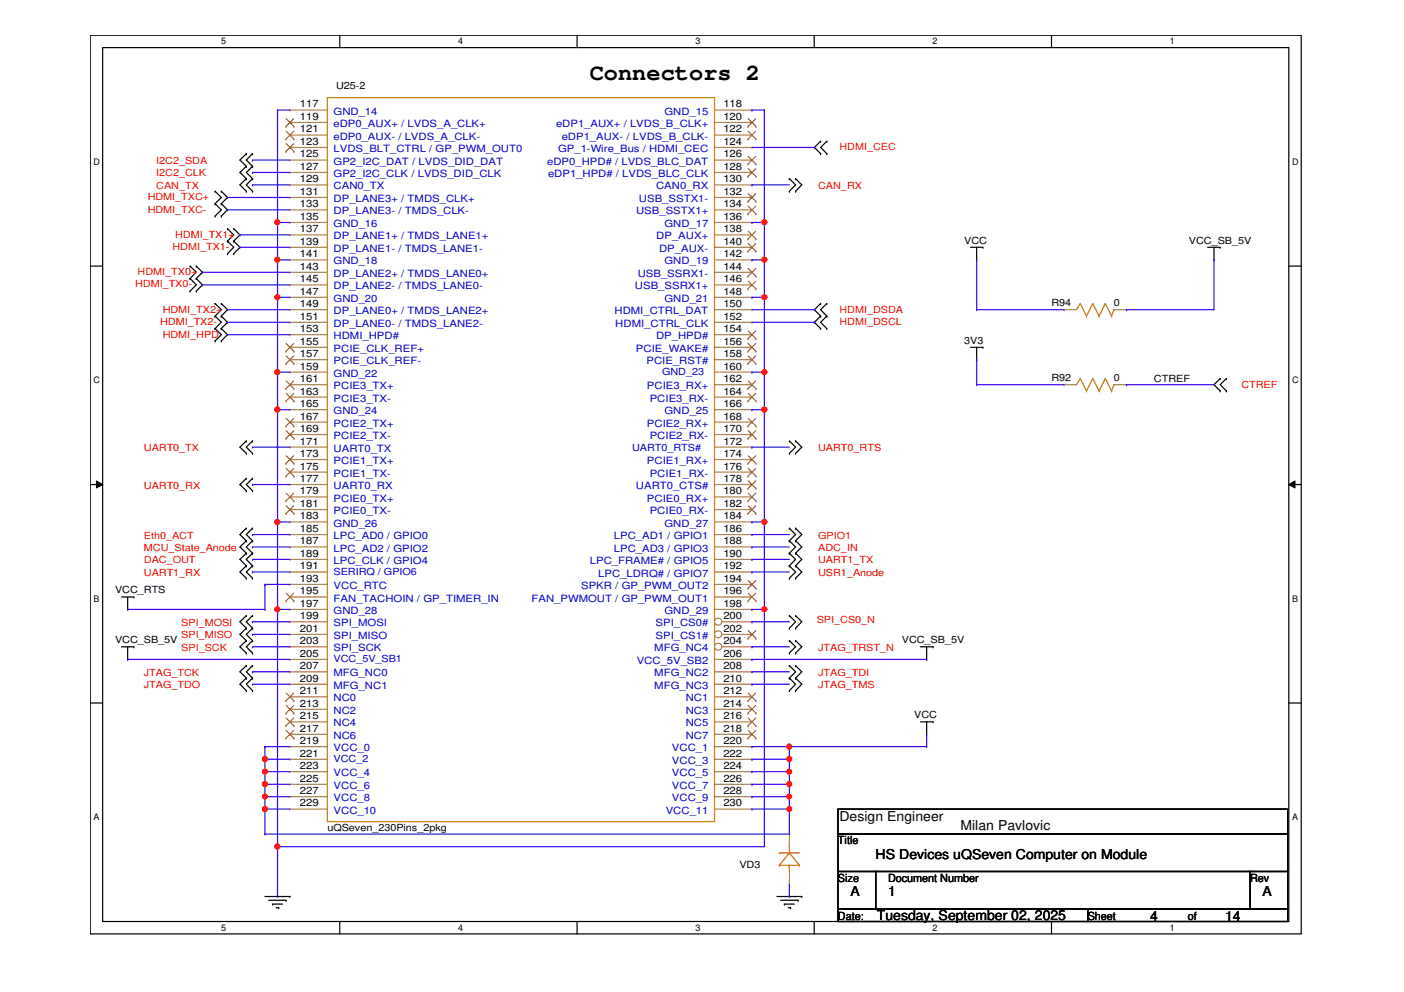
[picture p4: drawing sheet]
<svg xmlns="http://www.w3.org/2000/svg" width="297mm" height="210mm" viewBox="0 0 297 210" stroke-linecap="round" stroke-linejoin="round" font-family="sans-serif">
<path d="M19.1 7.5h256.2v190.1h-256.2zM21.7 10.1h251v184.9h-251z" fill="none" stroke="#000" stroke-width=".25"/>
<g fill="#fff">
<path d="M46.8 7.7h1v2.1h-1z"/>
<path d="M46.8 195.2h1v2.2h-1z"/>
</g>
<path d="M71.9 7.5v2.6M71.9 195v2.6" fill="none" stroke="#000" stroke-width=".25"/>
<g fill="#fff">
<path d="M96.9 7.7h1.1v2.1h-1.1z"/>
<path d="M96.9 195.2h1.1v2.2h-1.1z"/>
</g>
<path d="M122.1 7.5v2.6M122.1 195v2.6" fill="none" stroke="#000" stroke-width=".25"/>
<g fill="#fff">
<path d="M147.2 7.7h1v2.1h-1z"/>
<path d="M147.2 195.2h1v2.2h-1z"/>
</g>
<path d="M172.3 7.5v2.6M172.3 195v2.6" fill="none" stroke="#000" stroke-width=".25"/>
<g fill="#fff">
<path d="M197.3 7.7h1v2.1h-1z"/>
<path d="M197.3 195.2h1v2.2h-1z"/>
</g>
<path d="M222.5 7.5v2.6M222.5 195v2.6" fill="none" stroke="#000" stroke-width=".25"/>
<g fill="#fff">
<path d="M247.5 7.7h1v2.1h-1z"/>
<path d="M247.5 195.2h1v2.2h-1z"/>
<path d="M19.8 33.2h1.3v2.1h-1.3z"/>
<path d="M273.3 33.2h1.4v2.1h-1.4z"/>
<path d="M19.8 79.4h1.3v2.1h-1.3z"/>
<path d="M273.3 79.4h1.4v2.1h-1.4z"/>
</g>
<path d="M19.1 56.3h2.6M272.7 56.3h2.6" fill="none" stroke="#000" stroke-width=".25"/>
<g fill="#fff">
<path d="M19.8 125.6h1.2v2.2h-1.2z"/>
<path d="M273.3 125.6h1.3v2.2h-1.3z"/>
</g>
<path d="M19.1 102.5h2.6M272.7 102.5h2.6" fill="none" stroke="#000" stroke-width=".25"/>
<path d="M20.4 101.8l1.3 .7-1.3 .8zM272.7 102.5l1.3-.7v1.5z" fill="#000"/>
<path d="M20.4 101.8l1.3 .7-1.3 .8zM272.7 102.5l1.3-.7v1.5z" fill="none" stroke="#000" stroke-width=".21"/>
<g fill="#fff">
<path d="M19.8 171.9h1.2v2.1h-1.2z"/>
<path d="M273.3 171.9h1.3v2.1h-1.3z"/>
</g>
<g fill="none" stroke="#000" stroke-width=".25">
<path d="M52.1 32.5h.1M52.1 35.2h.1M52.1 37.8h.1M52.1 32.5l-1.3 1.4 1.3 1.3M52.1 35.2l-1.3 1.3 1.3 1.3M52.1 37.8l-1.3 1.3 1.3 1.4M53.4 32.5h.1M53.4 35.2h.1M53.4 37.8h.1M53.4 32.5l-1.3 1.4 1.3 1.3M53.4 35.2l-1.3 1.3 1.3 1.3M53.4 37.8l-1.3 1.3 1.3 1.4"/>
<path d="M167 37.8h.1M167 37.8l1.3 1.3-1.3 1.4M168.3 37.8h.1M168.3 37.8l1.3 1.3-1.3 1.4M173.6 29.9h.1M173.6 32.5h.1M173.6 29.9l-1.3 1.3 1.3 1.3M174.9 32.5h.1M174.9 29.9h.1M174.9 29.9l-1.3 1.3 1.3 1.3M40.2 58.9h.1M40.2 56.3h.1"/>
<path d="M40.2 56.3l1.3 1.3-1.3 1.3M40.2 58.9l1.3 1.4-1.3 1.3M41.5 58.9h.1M41.5 56.3h.1M41.5 56.3l1.3 1.3-1.3 1.3M41.5 58.9l1.3 1.4-1.3 1.3M45.5 40.5h.1M45.5 43.1h.1M45.5 45.7h.1M45.5 40.5l1.3 1.3-1.3 1.3M45.5 43.1l1.3 1.3-1.3 1.3M46.8 43.1h.1"/>
<path d="M46.8 40.5h.1M46.8 45.7h.1M46.8 40.5l1.3 1.3-1.3 1.3M46.8 43.1l1.3 1.3-1.3 1.3M48.1 51h.1M48.1 53.7h.1M48.1 48.4h.1M48.1 51l1.3 1.3-1.3 1.4M48.1 48.4l1.3 1.3-1.3 1.3M49.4 53.7h.1M49.4 51h.1M49.4 48.4h.1"/>
<path d="M49.4 51l1.4 1.3-1.4 1.4M49.4 48.4l1.4 1.3-1.4 1.3M52.1 40.5h.1M53.4 40.5h.1M167 40.5h.1M168.3 40.5h.1M205.3 52.3h2.6M206.6 55h.1M206.6 52.3v2.7M207.9 52.3h.1M255.5 52.3h2.6M256.8 55h.1"/>
<path d="M256.8 52.3v2.7M258.1 52.3h.1M40.2 61.6h.1M41.5 61.6h.1M45.5 66.9h.1M45.5 69.5h.1M45.5 64.2h.1M45.5 72.1h.1M45.5 66.9l1.3 1.3-1.3 1.3M45.5 64.2l1.3 1.3-1.3 1.4M45.5 69.5l1.3 1.3-1.3 1.3M46.8 69.5h.1"/>
<path d="M46.8 66.9h.1M46.8 64.2h.1M46.8 72.1h.1M46.8 66.9l1.3 1.3-1.3 1.3M46.8 64.2l1.3 1.3-1.3 1.4M46.8 69.5l1.3 1.3-1.3 1.3M173.6 64.2h.1M173.6 66.9h.1M173.6 69.5h.1M173.6 64.2l-1.3 1.3 1.3 1.4M173.6 66.9l-1.3 1.3 1.3 1.3M174.9 66.9h.1"/>
<path d="M174.9 64.2h.1M174.9 69.5h.1M174.9 64.2l-1.3 1.3 1.3 1.4M174.9 66.9l-1.3 1.3 1.3 1.3M205.3 73.5h2.6M206.6 76.1h.1M206.6 73.5v2.6M207.9 73.5h.1M52.1 93.3h.1M52.1 95.9h.1M52.1 93.3l-1.3 1.3 1.3 1.3M53.4 93.3h.1"/>
<path d="M53.4 95.9h.1M53.4 93.3l-1.3 1.3 1.3 1.3M167 93.3h.1M167 95.9h.1M167 93.3l1.3 1.3-1.3 1.3M168.3 93.3h.1M168.3 95.9h.1M168.3 93.3l1.3 1.3-1.3 1.3M258.1 80.1h.1M258.1 82.7h.1M258.1 80.1l-1.3 1.3 1.3 1.3M259.5 82.7h.1"/>
<path d="M259.5 80.1h.1M259.5 80.1l-1.4 1.3 1.4 1.3M52.1 101.2h.1M52.1 103.8h.1M52.1 111.8h.1M52.1 114.4h.1M52.1 117.1h.1M52.1 119.7h.1M52.1 101.2l-1.3 1.3 1.3 1.3M52.1 111.8l-1.3 1.3 1.3 1.3M52.1 114.4l-1.3 1.3 1.3 1.4M52.1 117.1l-1.3 1.3 1.3 1.3"/>
<path d="M52.1 119.7l-1.3 1.3 1.3 1.3M53.4 101.2h.1M53.4 103.8h.1M53.4 111.8h.1M53.4 114.4h.1M53.4 117.1h.1M53.4 119.7h.1M53.4 101.2l-1.3 1.3 1.3 1.3M53.4 111.8l-1.3 1.3 1.3 1.3M53.4 114.4l-1.3 1.3 1.3 1.4M53.4 117.1l-1.3 1.3 1.3 1.3M53.4 119.7l-1.3 1.3 1.3 1.3"/>
<path d="M167 111.8h.1M167 114.4h.1M167 117.1h.1M167 119.7h.1M167 111.8l1.3 1.3-1.3 1.3M167 114.4l1.3 1.3-1.3 1.4M167 117.1l1.3 1.3-1.3 1.3M167 119.7l1.3 1.3-1.3 1.3M168.3 111.8h.1M168.3 114.4h.1M168.3 117.1h.1M168.3 119.7h.1"/>
<path d="M168.3 111.8l1.3 1.3-1.3 1.3M168.3 114.4l1.3 1.3-1.3 1.4M168.3 117.1l1.3 1.3-1.3 1.3M168.3 119.7l1.3 1.3-1.3 1.3M25.7 126.3h2.6M25.7 136.9h2.6M27 128.9h.1M27 139.5h.1M27 126.3v2.6M27 136.9v2.6M28.3 126.3h.1M28.3 136.9h.1"/>
<path d="M52.1 122.3h.1M52.1 130.3h.1M52.1 132.9h.1M52.1 135.6h.1M52.1 138.2h.1M52.1 130.3l-1.3 1.3 1.3 1.3M52.1 135.6l-1.3 1.3 1.3 1.3M52.1 132.9l-1.3 1.3 1.3 1.4M53.4 122.3h.1M53.4 130.3h.1M53.4 132.9h.1M53.4 135.6h.1"/>
<path d="M53.4 138.2h.1M53.4 130.3l-1.3 1.3 1.3 1.3M53.4 135.6l-1.3 1.3 1.3 1.3M53.4 132.9l-1.3 1.3 1.3 1.4M167 122.3h.1M167 132.9h.1M167 130.3h.1M167 135.6h.1M167 138.2h.1M167 130.3l1.3 1.3-1.3 1.3M167 135.6l1.3 1.3-1.3 1.3M168.3 122.3h.1"/>
<path d="M168.3 132.9h.1M168.3 130.3h.1M168.3 135.6h.1M168.3 138.2h.1M168.3 130.3l1.3 1.3-1.3 1.3M168.3 135.6l1.3 1.3-1.3 1.3M194.7 136.9h2.7M196 139.5h.1M196 136.9v2.6M197.4 136.9h.1M19.1 148.8h2.6M52.1 140.8h.1"/>
<path d="M52.1 143.5h.1M52.1 146.1h.1M52.1 140.8l-1.3 1.4 1.3 1.3M52.1 143.5l-1.3 1.3 1.3 1.3M53.4 140.8h.1M53.4 143.5h.1M53.4 146.1h.1M53.4 140.8l-1.3 1.4 1.3 1.3M53.4 143.5l-1.3 1.3 1.3 1.3M167 140.8h.1M167 143.5h.1M167 146.1h.1"/>
<path d="M167 140.8l1.3 1.4-1.3 1.3M167 143.5l1.3 1.3-1.3 1.3M168.3 140.8h.1M168.3 143.5h.1M168.3 146.1h.1M168.3 140.8l1.3 1.4-1.3 1.3M168.3 143.5l1.3 1.3-1.3 1.3M194.7 152.7h2.7M196 155.4h.1M196 152.7v2.7M197.4 152.7h.1M272.7 148.8h2.6"/>
<path d="M177.3 171.2h95.1v5.3h-95.1zM177.3 176.5h95.1v7.9h-95.1zM56 189.7h5.3M56.9 190.5h3.6M57.7 191.3h.1M57.7 191.3h2.1M58.4 192.1h.6M59 192.1h.1M60.5 190.5h.1M61.3 189.7h.1M164.4 189.7h5.2M165.1 190.5h3.8"/>
<path d="M165.9 191.3h.1M165.9 191.3h2.2M166.8 192.1h.5M167.3 192.1h.1M168.9 190.5h.1M169.6 189.7h.1M177.3 184.4h8v8h-8zM177.3 192.4h52.8v2.6h-52.8zM185.3 184.4h79.2v8h-79.2zM230.1 192.4h42.3v2.6h-42.3zM264.5 184.4h7.9v8h-7.9z"/>
</g>
<g fill="none" stroke="#cc8006" stroke-width=".25">
<path d="M69.3 20.7h81.9v153.2h-81.9zM228.6 64.2h.1M228.6 64.2l1.3 2.7M228.6 64.2l-.8 1.3M229.9 66.9h.1M231.2 64.2h.1M231.2 64.2l-1.3 2.7M231.2 64.2l1.3 2.7M232.5 66.9h.1M233.8 64.2h.1M233.8 64.2l-1.3 2.7M233.8 64.2l1.4 2.7"/>
<path d="M235.2 66.9h.1M235.7 65.5h.1M235.7 65.5l-.5 1.4M228.6 80.1h.1M228.6 80.1l1.3 2.6M228.6 80.1l-.8 1.3M229.9 82.7h.1M231.2 80.1h.1M231.2 80.1l-1.3 2.6M231.2 80.1l1.3 2.6M232.5 82.7h.1M233.8 80.1h.1"/>
<path d="M233.8 80.1l-1.3 2.6M233.8 80.1l1.4 2.6M235.2 82.7h.1M235.7 81.4h.1M235.7 81.4l-.5 1.3M167 179.2h.1M167 179.2v1.3M164.9 180.5h.1M164.9 183.1h.1M164.9 183.1h4.2M164.9 180.5h4.2M167 183.3h.1"/>
<path d="M167 183.1h.1M167 180.5h.1M167 183.1v1.3M167 180.5l-2.1 2.6M167 180.5l2.1 2.6M169.1 183.1h.1"/>
</g>
<g fill="none" stroke="#a84" stroke-width=".25">
<path d="M61.3 23.3h.1M61.3 25.9h.1M61.3 28.6h.1M61.3 31.2h.1M61.3 33.9h.1M61.3 36.5h.1M61.3 39.1h.1M61.3 23.3h8M61.3 25.9h8M61.3 28.6h8M61.3 31.2h8M61.3 33.9h8"/>
<path d="M61.3 36.5h8M61.3 39.1h8M151.2 23.3h7.9M151.2 25.9h7.9M151.2 28.6h7.9M151.2 31.2h7.9M151.2 33.9h7.9M151.2 36.5h7.9M151.2 39.1h7.9M159.1 23.3h.1M159.1 25.9h.1M159.1 28.6h.1"/>
<path d="M159.1 31.2h.1M159.1 33.9h.1M159.1 36.5h.1M159.1 39.1h.1M61.3 41.8h.1M61.3 44.4h.1M61.3 47.1h.1M61.3 49.7h.1M61.3 52.3h.1M61.3 55h.1M61.3 57.6h.1M61.3 41.8h8"/>
<path d="M61.3 44.4h8M61.3 47.1h8M61.3 49.7h8M61.3 52.3h8M61.3 55h8M61.3 57.6h8M151.2 41.8h7.9M151.2 44.4h7.9M151.2 47.1h7.9M151.2 49.7h7.9M151.2 52.3h7.9M151.2 55h7.9"/>
<path d="M151.2 57.6h7.9M159.1 41.8h.1M159.1 44.4h.1M159.1 47.1h.1M159.1 49.7h.1M159.1 52.3h.1M159.1 55h.1M159.1 57.6h.1M61.3 60.3h.1M61.3 62.9h.1M61.3 65.5h.1M61.3 68.2h.1"/>
<path d="M61.3 70.8h.1M61.3 73.5h.1M61.3 76.1h.1M61.3 78.7h.1M61.3 65.5h8M61.3 60.3h8M61.3 62.9h8M61.3 68.2h8M61.3 70.8h8M61.3 73.5h8M61.3 76.1h8M61.3 78.7h8"/>
<path d="M151.2 65.5h7.9M151.2 60.3h7.9M151.2 62.9h7.9M151.2 68.2h7.9M151.2 70.8h7.9M151.2 73.5h7.9M151.2 76.1h7.9M151.2 78.7h7.9M159.1 60.3h.1M159.1 62.9h.1M159.1 65.5h.1M159.1 68.2h.1"/>
<path d="M159.1 70.8h.1M159.1 73.5h.1M159.1 76.1h.1M159.1 78.7h.1M225.1 65.5h.1M225.1 65.5h2.7M235.7 65.5h2.6M238.3 65.5h.1M61.3 81.4h.1M61.3 84h.1M61.3 86.7h.1M61.3 89.3h.1"/>
<path d="M61.3 91.9h.1M61.3 94.6h.1M61.3 97.2h.1M61.3 99.9h.1M61.3 81.4h8M61.3 84h8M61.3 86.7h8M61.3 89.3h8M61.3 91.9h8M61.3 94.6h8M61.3 97.2h8M61.3 99.9h8"/>
<path d="M151.2 81.4h7.9M151.2 84h7.9M151.2 86.7h7.9M151.2 89.3h7.9M151.2 91.9h7.9M151.2 94.6h7.9M151.2 97.2h7.9M151.2 99.9h7.9M159.1 81.4h.1M159.1 84h.1M159.1 86.7h.1M159.1 89.3h.1"/>
<path d="M159.1 91.9h.1M159.1 94.6h.1M159.1 97.2h.1M159.1 99.9h.1M225.1 81.4h.1M225.1 81.4h2.7M235.7 81.4h2.6M238.3 81.4h.1M61.3 102.5h.1M61.3 105.2h.1M61.3 107.8h.1M61.3 110.4h.1"/>
<path d="M61.3 113.1h.1M61.3 115.7h.1M61.3 118.4h.1M61.3 102.5h8M61.3 105.2h8M61.3 107.8h8M61.3 110.4h8M61.3 113.1h8M61.3 115.7h8M61.3 118.4h8M151.2 102.5h7.9M151.2 105.2h7.9"/>
<path d="M151.2 107.8h7.9M151.2 110.4h7.9M151.2 113.1h7.9M151.2 115.7h7.9M151.2 118.4h7.9M159.1 102.5h.1M159.1 105.2h.1M159.1 107.8h.1M159.1 110.4h.1M159.1 113.1h.1M159.1 115.7h.1M159.1 118.4h.1"/>
<path d="M61.3 121h.1M61.3 123.7h.1M61.3 126.3h.1M61.3 128.9h.1M61.3 131.6h.1M61.3 121h8M61.3 123.7h8M61.3 126.3h8M61.3 128.9h8M61.3 131.6h8M151.2 121h7.9M151.2 123.7h7.9"/>
<path d="M151.2 126.3h7.9M151.2 128.9h7.9M159.1 121h.1M159.1 123.7h.1M159.1 126.3h.1M159.1 128.9h.1M167 176.5h.1M167 176.5v2.7M167 187.1h.1M167 184.4v2.7"/>
</g>
<g fill="none" stroke="#804000" stroke-width=".21">
<path d="M60.5 26.8h.1M60.5 29.4h.1M60.5 32h.1M60.5 25.1l1.7 1.7M60.5 27.8l1.7 1.6M60.5 30.4l1.7 1.6M62.1 25.1l-1.6 1.7M62.1 27.8l-1.6 1.6M62.1 30.4l-1.6 1.6M62.2 26.8h.1M62.2 29.4h.1M62.2 32h.1"/>
<path d="M158.2 26.8h.1M158.2 29.4h.1M158.2 34.7h.1M158.2 37.3h.1M158.3 25.1l1.6 1.7M158.3 27.8l1.6 1.6M158.3 33.1l1.6 1.6M158.3 35.7l1.6 1.6M159.9 25.1l-1.7 1.7M159.9 27.8l-1.7 1.6M159.9 33.1l-1.7 1.6M159.9 35.7l-1.7 1.6"/>
<path d="M159.9 26.8h.1M159.9 29.4h.1M159.9 34.7h.1M159.9 37.3h.1M158.2 42.6h.1M158.2 45.3h.1M158.2 50.5h.1M158.2 53.2h.1M158.2 58.5h.1M158.3 41l1.6 1.6M158.3 43.6l1.6 1.7M158.3 48.9l1.6 1.6"/>
<path d="M158.3 51.5l1.6 1.7M158.3 56.8l1.6 1.7M158.3 59.5l1.6 1.6M159.9 41l-1.7 1.6M159.9 43.6l-1.7 1.7M159.9 48.9l-1.7 1.6M159.9 51.5l-1.7 1.7M159.9 56.8l-1.7 1.7M159.9 59.5l-1.7 1.6M159.9 42.6h.1M159.9 45.3h.1M159.9 50.5h.1"/>
<path d="M159.9 53.2h.1M159.9 58.5h.1M60.5 74.3h.1M60.5 77h.1M60.5 72.7l1.7 1.6M60.5 75.3l1.7 1.7M62.1 72.7l-1.6 1.6M62.1 75.3l-1.6 1.7M62.2 74.3h.1M62.2 77h.1M158.2 61.1h.1M158.2 71.7h.1"/>
<path d="M158.2 74.3h.1M158.2 77h.1M158.3 70l1.6 1.7M158.3 72.7l1.6 1.6M158.3 75.3l1.6 1.7M159.9 70l-1.7 1.7M159.9 72.7l-1.7 1.6M159.9 75.3l-1.7 1.7M159.9 61.1h.1M159.9 71.7h.1M159.9 74.3h.1M159.9 77h.1"/>
<path d="M60.5 82.3h.1M60.5 84.9h.1M60.5 90.2h.1M60.5 92.8h.1M60.5 98.1h.1M60.5 80.6l1.7 1.7M60.5 83.2l1.7 1.7M60.5 88.5l1.7 1.7M60.5 91.1l1.7 1.7M60.5 96.4l1.7 1.7M60.5 99.1l1.7 1.7M62.1 80.6l-1.6 1.7"/>
<path d="M62.1 83.2l-1.6 1.7M62.1 88.5l-1.6 1.7M62.1 91.1l-1.6 1.7M62.1 96.4l-1.6 1.7M62.1 99.1l-1.6 1.7M62.2 82.3h.1M62.2 84.9h.1M62.2 90.2h.1M62.2 92.8h.1M62.2 98.1h.1M158.2 82.3h.1M158.2 84.9h.1"/>
<path d="M158.2 90.2h.1M158.2 92.8h.1M158.2 98.1h.1M158.3 80.6l1.6 1.7M158.3 83.2l1.6 1.7M158.3 88.5l1.6 1.7M158.3 91.1l1.6 1.7M158.3 96.4l1.6 1.7M158.3 99.1l1.6 1.7M159.9 80.6l-1.7 1.7M159.9 83.2l-1.7 1.7M159.9 88.5l-1.7 1.7"/>
<path d="M159.9 91.1l-1.7 1.7M159.9 96.4l-1.7 1.7M159.9 99.1l-1.7 1.7M159.9 82.3h.1M159.9 84.9h.1M159.9 90.2h.1M159.9 92.8h.1M159.9 98.1h.1M60.5 100.8h.1M60.5 106h.1M60.5 108.7h.1M60.5 104.4l1.7 1.6"/>
<path d="M60.5 107l1.7 1.7M62.1 104.4l-1.6 1.6M62.1 107l-1.6 1.7M62.2 100.8h.1M62.2 106h.1M62.2 108.7h.1M158.2 100.8h.1M158.2 103.4h.1M158.2 106h.1M158.2 108.7h.1M158.3 101.7l1.6 1.7M158.3 104.4l1.6 1.6"/>
<path d="M158.3 107l1.6 1.7M159.9 101.7l-1.7 1.7M159.9 104.4l-1.7 1.6M159.9 107l-1.7 1.7M159.9 100.8h.1M159.9 103.4h.1M159.9 106h.1M159.9 108.7h.1M60.5 127.2h.1M60.5 125.5l1.7 1.7M62.1 125.5l-1.6 1.7M62.2 127.2h.1"/>
<path d="M158.2 124.5h.1M158.2 127.2h.1M158.3 122.9l1.6 1.6M158.3 125.5l1.6 1.7M159.9 122.9l-1.7 1.6M159.9 125.5l-1.7 1.7M159.9 124.5h.1M159.9 127.2h.1"/>
</g>
<circle cx="151.9" cy="131.6" r=".75" fill="#fff"/>
<g fill="none" stroke="#a84" stroke-width=".25">
<path d="M61.3 134.2h.1M61.3 134.2h8M152.7 131.6h6.4M159.1 131.6h.1"/>
<circle cx="151.9" cy="131.6" r=".75"/>
</g>
<circle cx="151.9" cy="134.2" r=".75" fill="#fff"/>
<g fill="none" stroke="#a84" stroke-width=".25">
<path d="M61.3 136.9h.1M61.3 136.9h8M152.7 134.2h6.4M159.1 134.2h.1"/>
<circle cx="151.9" cy="134.2" r=".75"/>
</g>
<path d="M158.2 135.1h.1M158.3 133.4l1.6 1.7M159.9 133.4l-1.7 1.7M159.9 135.1h.1" fill="none" stroke="#804000" stroke-width=".21"/>
<circle cx="151.9" cy="136.8" r=".75" fill="#fff"/>
<g fill="none" stroke="#a84" stroke-width=".25">
<path d="M61.3 139.5h.1M61.3 139.5h8M151.2 139.5h7.9M152.7 136.9h6.4M159.1 136.9h.1M159.1 139.5h.1M61.3 142.2h.1M61.3 144.8h.1M61.3 147.4h.1M61.3 150.1h.1M61.3 152.7h.1M61.3 155.4h.1"/>
<path d="M61.3 158h.1M61.3 142.2h8M61.3 144.8h8M61.3 147.4h8M61.3 150.1h8M61.3 152.7h8M61.3 155.4h8M61.3 158h8M151.2 142.2h7.9M151.2 144.8h7.9M151.2 147.4h7.9M151.2 150.1h7.9"/>
<path d="M151.2 152.7h7.9M151.2 155.4h7.9M151.2 158h7.9M159.1 142.2h.1M159.1 144.8h.1M159.1 147.4h.1M159.1 150.1h.1M159.1 152.7h.1M159.1 155.4h.1M159.1 158h.1M61.3 160.7h.1M61.3 163.3h.1"/>
<path d="M61.3 165.9h.1M61.3 168.6h.1M61.3 171.2h.1M61.3 160.7h8M61.3 163.3h8M61.3 165.9h8M61.3 168.6h8M61.3 171.2h8M151.2 160.7h7.9M151.2 163.3h7.9M151.2 165.9h7.9M151.2 168.6h7.9"/>
<path d="M151.2 171.2h7.9M159.1 160.7h.1M159.1 163.3h.1M159.1 165.9h.1M159.1 168.6h.1M159.1 171.2h.1"/>
<circle cx="151.9" cy="136.8" r=".75"/>
</g>
<g fill="none" stroke="#804000" stroke-width=".21">
<path d="M60.5 148.3h.1M60.5 150.9h.1M60.5 153.6h.1M60.5 156.2h.1M60.5 146.6l1.7 1.7M60.5 149.3l1.7 1.6M60.5 151.9l1.7 1.7M60.5 154.6l1.7 1.6M62.1 146.6l-1.6 1.7M62.1 149.3l-1.6 1.6M62.1 151.9l-1.6 1.7M62.1 154.6l-1.6 1.6"/>
<path d="M62.2 148.3h.1M62.2 150.9h.1M62.2 153.6h.1M62.2 156.2h.1M158.2 148.3h.1M158.2 150.9h.1M158.2 153.6h.1M158.2 156.2h.1M158.3 146.6l1.6 1.7M158.3 149.3l1.6 1.6M158.3 151.9l1.6 1.7M158.3 154.6l1.6 1.6"/>
<path d="M159.9 146.6l-1.7 1.7M159.9 149.3l-1.7 1.6M159.9 151.9l-1.7 1.7M159.9 154.6l-1.7 1.6M159.9 148.3h.1M159.9 150.9h.1M159.9 153.6h.1M159.9 156.2h.1"/>
</g>
<g fill="none" stroke="#4200ff" stroke-width=".25">
<path d="M53.4 33.9h.1M53.4 36.5h.1M53.4 39.1h.1M53.4 33.9h7.9M53.4 36.5h7.9M53.4 39.1h7.9M58.7 23.3h.1M58.7 23.3v23.8M159.1 39.1h.1M159.1 39.1h7.9M53.4 94.6h.1M53.4 94.6h7.9"/>
<path d="M159.1 94.6h.1M159.1 94.6h7.9M53.4 102.5h.1M53.4 113.1h.1M53.4 115.7h.1M53.4 118.4h.1M53.4 102.5h7.9M53.4 113.1h7.9M53.4 115.7h7.9M53.4 118.4h7.9M159.1 113.1h.1M159.1 115.7h.1"/>
<path d="M159.1 118.4h.1M159.1 113.1h7.9M159.1 115.7h7.9M159.1 118.4h7.9M53.4 121h.1M53.4 131.6h.1M53.4 136.9h.1M53.4 121h7.9M53.4 131.6h7.9M53.4 136.9h7.9M159.1 121h.1M159.1 131.6h.1"/>
<path d="M159.1 136.9h.1M159.1 139.5h.1M159.1 121h7.9M159.1 131.6h7.9M159.1 136.9h7.9M159.1 139.5h36.9M53.4 142.2h.1M53.4 144.8h.1M53.4 142.2h7.9M53.4 144.8h7.9M159.1 142.2h.1M159.1 144.8h.1"/>
<path d="M159.1 158h.1M159.1 142.2h7.9M159.1 144.8h7.9M159.1 158h7.9M196 158h.1M196 155.4v2.6"/>
</g>
<circle cx="58.7" cy="47" r=".51" fill="#f00"/>
<circle cx="58.7" cy="47" r=".51" fill="none" stroke="#f00" stroke-width=".25"/>
<path d="M58.7 23.3h.1M58.7 23.3h2.6M58.7 47.1h.1M58.7 55h.1M58.7 47.1h2.6M58.7 47.1v15.8M58.7 55h2.6" fill="none" stroke="#4200ff" stroke-width=".25"/>
<circle cx="58.7" cy="62.9" r=".5" fill="#f00"/>
<circle cx="58.7" cy="62.9" r=".5" fill="none" stroke="#f00" stroke-width=".25"/>
<circle cx="58.7" cy="54.9" r=".51" fill="#f00"/>
<circle cx="58.7" cy="54.9" r=".51" fill="none" stroke="#f00" stroke-width=".25"/>
<path d="M58.7 62.9h.1M58.7 78.7h.1M58.7 62.9h2.6M58.7 62.9v23.8M58.7 78.7h2.6" fill="none" stroke="#4200ff" stroke-width=".25"/>
<circle cx="58.7" cy="78.7" r=".51" fill="#f00"/>
<circle cx="58.7" cy="78.7" r=".51" fill="none" stroke="#f00" stroke-width=".25"/>
<path d="M58.7 86.7h.1M58.7 86.7h2.6M58.7 86.7v23.7" fill="none" stroke="#4200ff" stroke-width=".25"/>
<circle cx="58.7" cy="110.4" r=".51" fill="#f00"/>
<circle cx="58.7" cy="110.4" r=".51" fill="none" stroke="#f00" stroke-width=".25"/>
<circle cx="58.7" cy="86.7" r=".51" fill="#f00"/>
<circle cx="58.7" cy="86.7" r=".51" fill="none" stroke="#f00" stroke-width=".25"/>
<path d="M58.7 110.4h.1M58.7 110.4h2.6M58.7 110.4v68.8M58.7 128.9h.1M58.7 128.9h2.6" fill="none" stroke="#4200ff" stroke-width=".25"/>
<circle cx="58.7" cy="128.9" r=".5" fill="#f00"/>
<circle cx="58.7" cy="128.9" r=".5" fill="none" stroke="#f00" stroke-width=".25"/>
<path d="M58.7 179.2h.1M58.7 179.2h103" fill="none" stroke="#4200ff" stroke-width=".25"/>
<circle cx="58.7" cy="179.1" r=".51" fill="#f00"/>
<circle cx="58.7" cy="179.1" r=".51" fill="none" stroke="#f00" stroke-width=".25"/>
<path d="M161.7 23.3h.1M161.7 23.3v23.8M58.7 179.2v10.5M58.7 189.7h.1" fill="none" stroke="#4200ff" stroke-width=".25"/>
<circle cx="161.7" cy="47" r=".51" fill="#f00"/>
<circle cx="161.7" cy="47" r=".51" fill="none" stroke="#f00" stroke-width=".25"/>
<path d="M159.1 23.3h.1M159.1 23.3h2.6M159.1 47.1h.1M159.1 55h.1M159.1 47.1h2.6M159.1 55h2.6M161.7 47.1h.1M161.7 55h.1M161.7 47.1v15.8" fill="none" stroke="#4200ff" stroke-width=".25"/>
<circle cx="161.7" cy="62.9" r=".5" fill="#f00"/>
<circle cx="161.7" cy="62.9" r=".5" fill="none" stroke="#f00" stroke-width=".25"/>
<circle cx="161.7" cy="54.9" r=".51" fill="#f00"/>
<circle cx="161.7" cy="54.9" r=".51" fill="none" stroke="#f00" stroke-width=".25"/>
<path d="M159.1 62.9h.1M159.1 78.7h.1M159.1 62.9h2.6M159.1 78.7h2.6M161.7 62.9h.1M161.7 78.7h.1M161.7 62.9v23.8" fill="none" stroke="#4200ff" stroke-width=".25"/>
<circle cx="161.7" cy="78.7" r=".51" fill="#f00"/>
<circle cx="161.7" cy="78.7" r=".51" fill="none" stroke="#f00" stroke-width=".25"/>
<path d="M159.1 86.7h.1M159.1 86.7h2.6M161.7 86.7h.1M161.7 86.7v23.7" fill="none" stroke="#4200ff" stroke-width=".25"/>
<circle cx="161.7" cy="110.4" r=".51" fill="#f00"/>
<circle cx="161.7" cy="110.4" r=".51" fill="none" stroke="#f00" stroke-width=".25"/>
<circle cx="161.7" cy="86.7" r=".51" fill="#f00"/>
<circle cx="161.7" cy="86.7" r=".51" fill="none" stroke="#f00" stroke-width=".25"/>
<path d="M159.1 110.4h.1M159.1 110.4h2.6M161.7 110.4h.1M161.7 110.4v68.8M159.1 128.9h.1M159.1 128.9h2.6M161.7 128.9h.1" fill="none" stroke="#4200ff" stroke-width=".25"/>
<circle cx="161.7" cy="128.9" r=".5" fill="#f00"/>
<circle cx="161.7" cy="128.9" r=".5" fill="none" stroke="#f00" stroke-width=".25"/>
<path d="M167 158h.1M167 158v2.7M167 158h29M167 160.7h.1M167 189.7h.1M167 187.1v2.6" fill="none" stroke="#4200ff" stroke-width=".25"/>
<circle cx="167" cy="158" r=".5" fill="#f00"/>
<circle cx="167" cy="158" r=".5" fill="none" stroke="#f00" stroke-width=".25"/>
<path d="M159.1 160.7h.1M159.1 160.7h7.9v2.6M167 163.3h.1" fill="none" stroke="#4200ff" stroke-width=".25"/>
<circle cx="167" cy="160.6" r=".5" fill="#f00"/>
<circle cx="167" cy="160.6" r=".5" fill="none" stroke="#f00" stroke-width=".25"/>
<circle cx="167" cy="163.3" r=".5" fill="#f00"/>
<circle cx="167" cy="163.3" r=".5" fill="none" stroke="#f00" stroke-width=".25"/>
<path d="M159.1 163.3h.1M159.1 165.9h.1M159.1 163.3h7.9v2.6M159.1 165.9h7.9M167 165.9h.1" fill="none" stroke="#4200ff" stroke-width=".25"/>
<circle cx="167" cy="165.9" r=".5" fill="#f00"/>
<circle cx="167" cy="165.9" r=".5" fill="none" stroke="#f00" stroke-width=".25"/>
<path d="M159.1 168.6h.1M159.1 168.6h7.9M167 168.6h.1M167 171.2h.1M167 165.9v5.3" fill="none" stroke="#4200ff" stroke-width=".25"/>
<circle cx="167" cy="168.5" r=".49" fill="#f00"/>
<circle cx="167" cy="168.5" r=".49" fill="none" stroke="#f00" stroke-width=".25"/>
<path d="M159.1 171.2h.1M159.1 171.2h7.9M167 171.2h.1M167 171.2v5.3" fill="none" stroke="#4200ff" stroke-width=".25"/>
<circle cx="167" cy="171.2" r=".5" fill="#f00"/>
<circle cx="167" cy="171.2" r=".5" fill="none" stroke="#f00" stroke-width=".25"/>
<path d="M56 158h.1M56 158v5.3M56 158h5.3M56 176.5h.1M56 160.7h.1M56 176.5h111M56 160.7h5.3" fill="none" stroke="#4200ff" stroke-width=".25"/>
<circle cx="56" cy="163.3" r=".51" fill="#f00"/>
<circle cx="56" cy="163.3" r=".51" fill="none" stroke="#f00" stroke-width=".25"/>
<circle cx="56" cy="160.6" r=".51" fill="#f00"/>
<circle cx="56" cy="160.6" r=".51" fill="none" stroke="#f00" stroke-width=".25"/>
<path d="M56 163.3h.1M56 165.9h.1M56 163.3h5.3M56 163.3v2.6M56 165.9h5.3" fill="none" stroke="#4200ff" stroke-width=".25"/>
<circle cx="56" cy="165.9" r=".51" fill="#f00"/>
<circle cx="56" cy="165.9" r=".51" fill="none" stroke="#f00" stroke-width=".25"/>
<path d="M56 165.9h.1M56 168.6h.1M56 165.9v2.7M56 168.6h5.3" fill="none" stroke="#4200ff" stroke-width=".25"/>
<circle cx="56.1" cy="168.5" r=".5" fill="#f00"/>
<circle cx="56.1" cy="168.5" r=".5" fill="none" stroke="#f00" stroke-width=".25"/>
<path d="M56 168.6h.1M56 171.2h.1M56 168.6v7.9M56 171.2h5.3" fill="none" stroke="#4200ff" stroke-width=".25"/>
<circle cx="56" cy="171.2" r=".51" fill="#f00"/>
<circle cx="56" cy="171.2" r=".51" fill="none" stroke="#f00" stroke-width=".25"/>
<g fill="none" stroke="#4200ff" stroke-width=".25">
<path d="M159.1 31.2h13.2M172.3 31.2h.1M42.8 57.6h.1M42.8 57.6h18.5M48.1 41.8h.1M48.1 44.4h.1M48.1 41.8h13.2M48.1 44.4h13.2M50.8 52.3h.1M50.8 49.7h.1M50.8 52.3h10.5M50.8 49.7h10.5"/>
<path d="M206.6 55h.1M206.6 55v10.5M256.8 55h.1M256.8 55v10.5h-18.5M42.8 60.3h.1M42.8 60.3h18.5M48.1 68.2h.1M48.1 65.5h.1M48.1 70.8h.1M48.1 65.5h13.2M48.1 68.2h13.2M48.1 70.8h13.2"/>
<path d="M159.1 65.5h13.2M159.1 68.2h13.2M172.3 65.5h.1M172.3 68.2h.1M206.6 65.5h.1M206.6 76.1h.1M206.6 76.1v5.3M206.6 65.5h18.5M238.3 65.5h.1M206.6 81.4h.1M206.6 81.4h18.5M238.3 81.4h.1"/>
<path d="M238.3 81.4h18.5M27 139.5h.1M27 128.9h29M27 139.5h34.3M53.4 134.2h.1M53.4 134.2h7.9M56 128.9h.1M56 123.7h.1M56 123.7v5.2M56 123.7h5.3"/>
</g>
<circle cx="58.7" cy="47" r=".51" fill="#f00"/>
<circle cx="58.7" cy="47" r=".51" fill="none" stroke="#f00" stroke-width=".25"/>
<circle cx="58.7" cy="62.9" r=".5" fill="#f00"/>
<circle cx="58.7" cy="62.9" r=".5" fill="none" stroke="#f00" stroke-width=".25"/>
<circle cx="58.7" cy="54.9" r=".51" fill="#f00"/>
<circle cx="58.7" cy="54.9" r=".51" fill="none" stroke="#f00" stroke-width=".25"/>
<circle cx="58.7" cy="78.7" r=".51" fill="#f00"/>
<circle cx="58.7" cy="78.7" r=".51" fill="none" stroke="#f00" stroke-width=".25"/>
<circle cx="58.7" cy="110.4" r=".51" fill="#f00"/>
<circle cx="58.7" cy="110.4" r=".51" fill="none" stroke="#f00" stroke-width=".25"/>
<circle cx="58.7" cy="86.7" r=".51" fill="#f00"/>
<circle cx="58.7" cy="86.7" r=".51" fill="none" stroke="#f00" stroke-width=".25"/>
<circle cx="58.7" cy="128.9" r=".5" fill="#f00"/>
<circle cx="58.7" cy="128.9" r=".5" fill="none" stroke="#f00" stroke-width=".25"/>
<circle cx="58.7" cy="179.1" r=".51" fill="#f00"/>
<circle cx="58.7" cy="179.1" r=".51" fill="none" stroke="#f00" stroke-width=".25"/>
<circle cx="161.7" cy="47" r=".51" fill="#f00"/>
<circle cx="161.7" cy="47" r=".51" fill="none" stroke="#f00" stroke-width=".25"/>
<circle cx="161.7" cy="62.9" r=".5" fill="#f00"/>
<circle cx="161.7" cy="62.9" r=".5" fill="none" stroke="#f00" stroke-width=".25"/>
<circle cx="161.7" cy="54.9" r=".51" fill="#f00"/>
<circle cx="161.7" cy="54.9" r=".51" fill="none" stroke="#f00" stroke-width=".25"/>
<circle cx="161.7" cy="78.7" r=".51" fill="#f00"/>
<circle cx="161.7" cy="78.7" r=".51" fill="none" stroke="#f00" stroke-width=".25"/>
<circle cx="161.7" cy="110.4" r=".51" fill="#f00"/>
<circle cx="161.7" cy="110.4" r=".51" fill="none" stroke="#f00" stroke-width=".25"/>
<circle cx="161.7" cy="86.7" r=".51" fill="#f00"/>
<circle cx="161.7" cy="86.7" r=".51" fill="none" stroke="#f00" stroke-width=".25"/>
<circle cx="161.7" cy="128.9" r=".5" fill="#f00"/>
<circle cx="161.7" cy="128.9" r=".5" fill="none" stroke="#f00" stroke-width=".25"/>
<circle cx="167" cy="158" r=".5" fill="#f00"/>
<circle cx="167" cy="158" r=".5" fill="none" stroke="#f00" stroke-width=".25"/>
<circle cx="167" cy="160.6" r=".5" fill="#f00"/>
<circle cx="167" cy="160.6" r=".5" fill="none" stroke="#f00" stroke-width=".25"/>
<circle cx="167" cy="163.3" r=".5" fill="#f00"/>
<circle cx="167" cy="163.3" r=".5" fill="none" stroke="#f00" stroke-width=".25"/>
<circle cx="167" cy="165.9" r=".5" fill="#f00"/>
<circle cx="167" cy="165.9" r=".5" fill="none" stroke="#f00" stroke-width=".25"/>
<circle cx="167" cy="168.5" r=".49" fill="#f00"/>
<circle cx="167" cy="168.5" r=".49" fill="none" stroke="#f00" stroke-width=".25"/>
<circle cx="167" cy="171.2" r=".5" fill="#f00"/>
<circle cx="167" cy="171.2" r=".5" fill="none" stroke="#f00" stroke-width=".25"/>
<circle cx="56" cy="163.3" r=".51" fill="#f00"/>
<circle cx="56" cy="163.3" r=".51" fill="none" stroke="#f00" stroke-width=".25"/>
<circle cx="56" cy="160.6" r=".51" fill="#f00"/>
<circle cx="56" cy="160.6" r=".51" fill="none" stroke="#f00" stroke-width=".25"/>
<circle cx="56" cy="165.9" r=".51" fill="#f00"/>
<circle cx="56" cy="165.9" r=".51" fill="none" stroke="#f00" stroke-width=".25"/>
<circle cx="56.1" cy="168.5" r=".5" fill="#f00"/>
<circle cx="56.1" cy="168.5" r=".5" fill="none" stroke="#f00" stroke-width=".25"/>
<circle cx="56" cy="171.2" r=".51" fill="#f00"/>
<circle cx="56" cy="171.2" r=".51" fill="none" stroke="#f00" stroke-width=".25"/>
<text font-size="5" x="124.8" y="16.9">Connectors 2</text>
<g font-size="2.9">
<text x="177.6" y="173.8">Design Engineer</text>
<text x="203.2" y="175.6">Milan Pavlovic</text>
<text x="185.3" y="181.7">HS Devices uQSeven Computer on Module</text>
<text x="180" y="189.7">A</text>
<text x="187.9" y="189.7">1</text>
<text x="267.1" y="189.7">A</text>
<text x="185.5" y="194.6">Tuesday, September 02, 2025</text>
<text x="243.3" y="194.9">4</text>
<text x="259.2" y="194.9">14</text>
</g>
<g font-size="2.4">
<text x="177.3" y="178.7">Title</text>
<text x="177.3" y="186.6">Size</text>
<text x="187.9" y="186.6">Document Number</text>
<text x="264.5" y="186.6">Rev</text>
<text x="177.3" y="194.6">Date:</text>
<text x="230.1" y="194.6">Sheet</text>
<text x="251.3" y="194.6">of</text>
</g>
<g font-size="2.1">
<text x="63.5" y="22.7">117</text>
<text x="71.1" y="18.8">U25-2</text>
<text x="153" y="22.7">118</text>
<text x="63.5" y="25.4">119</text>
<text x="63.5" y="28">121</text>
<text x="153" y="25.4">120</text>
<text x="153" y="28">122</text>
<text x="63.5" y="30.6">123</text>
<text x="63.5" y="33.3">125</text>
<text x="63.5" y="35.9">127</text>
<text x="153" y="30.6">124</text>
<text x="153" y="33.3">126</text>
<text x="153" y="35.9">128</text>
<text x="63.5" y="38.6">129</text>
<text x="63.5" y="41.2">131</text>
<text x="153" y="38.6">130</text>
<text x="153" y="41.2">132</text>
<text x="63.5" y="43.9">133</text>
<text x="63.5" y="46.5">135</text>
<text x="153" y="43.9">134</text>
<text x="153" y="46.5">136</text>
<text x="63.5" y="49.1">137</text>
<text x="63.5" y="51.8">139</text>
<text x="153" y="49.1">138</text>
<text x="153" y="51.8">140</text>
<text x="204" y="51.6">VCC</text>
<text x="251.5" y="51.6">VCC_SB_5V</text>
<text x="63.5" y="54.4">141</text>
<text x="63.5" y="57.1">143</text>
<text x="63.5" y="59.7">145</text>
<text x="153" y="54.4">142</text>
<text x="153" y="57.1">144</text>
<text x="153" y="59.7">146</text>
<text x="63.5" y="62.4">147</text>
<text x="63.5" y="65">149</text>
<text x="153" y="62.4">148</text>
<text x="153" y="65">150</text>
<text x="222.5" y="64.8">R94</text>
<text x="235.7" y="64.8">0</text>
<text x="63.5" y="67.6">151</text>
<text x="63.5" y="70.3">153</text>
<text x="153" y="67.6">152</text>
<text x="153" y="70.3">154</text>
<text x="63.5" y="72.9">155</text>
<text x="63.5" y="75.6">157</text>
<text x="153" y="72.9">156</text>
<text x="153" y="75.6">158</text>
<text x="204" y="72.7">3V3</text>
<text x="63.5" y="78.2">159</text>
<text x="63.5" y="80.9">161</text>
<text x="63.5" y="83.5">163</text>
<text x="153" y="78.2">160</text>
<text x="153" y="80.9">162</text>
<text x="153" y="83.5">164</text>
<text x="222.5" y="80.6">R92</text>
<text x="235.7" y="80.6">0</text>
<text x="244.1" y="80.9">CTREF</text>
<text x="63.5" y="86.1">165</text>
<text x="63.5" y="88.8">167</text>
<text x="153" y="86.1">166</text>
<text x="153" y="88.8">168</text>
<text x="63.5" y="91.4">169</text>
<text x="63.5" y="94.1">171</text>
<text x="153" y="91.4">170</text>
<text x="153" y="94.1">172</text>
<text x="63.5" y="96.7">173</text>
<text x="63.5" y="99.4">175</text>
<text x="63.5" y="102">177</text>
<text x="153" y="96.7">174</text>
<text x="153" y="99.4">176</text>
<text x="153" y="102">178</text>
<text x="63.5" y="104.6">179</text>
<text x="63.5" y="107.3">181</text>
<text x="153" y="104.6">180</text>
<text x="153" y="107.3">182</text>
<text x="63.5" y="109.9">183</text>
<text x="63.5" y="112.6">185</text>
<text x="153" y="109.9">184</text>
<text x="153" y="112.6">186</text>
<text x="63.5" y="115.2">187</text>
<text x="63.5" y="117.8">189</text>
<text x="153" y="115.2">188</text>
<text x="153" y="117.8">190</text>
<text x="24.3" y="125.6">VCC_RTS</text>
<text x="63.5" y="120.5">191</text>
<text x="63.5" y="123.1">193</text>
<text x="63.5" y="125.8">195</text>
<text x="153" y="120.5">192</text>
<text x="153" y="123.1">194</text>
<text x="153" y="125.8">196</text>
<text x="63.5" y="128.4">197</text>
<text x="63.5" y="131">199</text>
<text x="153" y="128.4">198</text>
<text x="153" y="131">200</text>
<text x="24.3" y="136.1">VCC_SB_5V</text>
<text x="63.5" y="133.7">201</text>
<text x="63.5" y="136.3">203</text>
<text x="153" y="133.7">202</text>
<text x="153" y="136.3">204</text>
<text x="190.8" y="136.1">VCC_SB_5V</text>
<text x="63.5" y="139">205</text>
<text x="63.5" y="141.6">207</text>
<text x="153" y="139">206</text>
<text x="153" y="141.6">208</text>
<text x="63.5" y="144.2">209</text>
<text x="63.5" y="146.9">211</text>
<text x="63.5" y="149.5">213</text>
<text x="153" y="144.2">210</text>
<text x="153" y="146.9">212</text>
<text x="153" y="149.5">214</text>
<text x="63.5" y="152.2">215</text>
<text x="63.5" y="154.8">217</text>
<text x="153" y="152.2">216</text>
<text x="153" y="154.8">218</text>
<text x="193.4" y="152">VCC</text>
<text x="63.5" y="157.4">219</text>
<text x="63.5" y="160.1">221</text>
<text x="153" y="157.4">220</text>
<text x="153" y="160.1">222</text>
<text x="63.5" y="162.7">223</text>
<text x="63.5" y="165.4">225</text>
<text x="153" y="162.7">224</text>
<text x="153" y="165.4">226</text>
<text x="63.5" y="168">227</text>
<text x="63.5" y="170.6">229</text>
<text x="153" y="168">228</text>
<text x="153" y="170.6">230</text>
<text x="69.3" y="175.8">uQSeven_230Pins_2pkg</text>
<text x="156.4" y="183.7">VD3</text>
</g>
<g font-size="2.1" fill="#00c">
<text x="70.6" y="24.3">GND_14</text>
<text x="70.6" y="26.9">eDP0_AUX+ / LVDS_A_CLK+</text>
<text x="70.6" y="29.5">eDP0_AUX- / LVDS_A_CLK-</text>
<text x="117.6" y="26.9">eDP1_AUX+ / LVDS_B_CLK+</text>
<text x="118.8" y="29.5">eDP1_AUX- / LVDS_B_CLK-</text>
<text x="140.6" y="24.3">GND_15</text>
<text x="70.6" y="32.2">LVDS_BLT_CTRL / GP_PWM_OUT0</text>
<text x="70.6" y="34.8">GP2_I2C_DAT / LVDS_DID_DAT</text>
<text x="115.8" y="34.8">eDP0_HPD# / LVDS_BLC_DAT</text>
<text x="118.1" y="32.2">GP_1-Wire_Bus / HDMI_CEC</text>
<text x="70.6" y="37.5">GP2_I2C_CLK / LVDS_DID_CLK</text>
<text x="70.6" y="40.1">CAN0_TX</text>
<text x="116" y="37.5">eDP1_HPD# / LVDS_BLC_CLK</text>
<text x="138.8" y="40.1">CAN0_RX</text>
<text x="70.6" y="42.8">DP_LANE3+ / TMDS_CLK+</text>
<text x="70.6" y="45.4">DP_LANE3- / TMDS_CLK-</text>
<text x="134.6" y="45.4">USB_SSTX1+</text>
<text x="135.2" y="42.8">USB_SSTX1-</text>
<text x="70.6" y="48">GND_16</text>
<text x="70.6" y="50.7">DP_LANE1+ / TMDS_LANE1+</text>
<text x="70.6" y="53.3">DP_LANE1- / TMDS_LANE1-</text>
<text x="138.9" y="50.7">DP_AUX+</text>
<text x="139.4" y="53.3">DP_AUX-</text>
<text x="140.6" y="48">GND_17</text>
<text x="70.6" y="56">GND_18</text>
<text x="70.6" y="58.6">DP_LANE2+ / TMDS_LANE0+</text>
<text x="134.9" y="58.6">USB_SSRX1-</text>
<text x="140.6" y="56">GND_19</text>
<text x="70.6" y="61.3">DP_LANE2- / TMDS_LANE0-</text>
<text x="70.6" y="63.9">GND_20</text>
<text x="134.3" y="61.3">USB_SSRX1+</text>
<text x="140.6" y="63.9">GND_21</text>
<text x="70.6" y="66.5">DP_LANE0+ / TMDS_LANE2+</text>
<text x="70.6" y="69.2">DP_LANE0- / TMDS_LANE2-</text>
<text x="70.6" y="71.8">HDMI_HPD#</text>
<text x="130" y="66.5">HDMI_CTRL_DAT</text>
<text x="130.2" y="69.2">HDMI_CTRL_CLK</text>
<text x="138.8" y="71.8">DP_HPD#</text>
<text x="70.6" y="74.5">PCIE_CLK_REF+</text>
<text x="70.6" y="77.1">PCIE_CLK_REF-</text>
<text x="134.5" y="74.5">PCIE_WAKE#</text>
<text x="136.8" y="77.1">PCIE_RST#</text>
<text x="70.6" y="79.7">GND_22</text>
<text x="70.6" y="82.4">PCIE3_TX+</text>
<text x="136.9" y="82.4">PCIE3_RX+</text>
<text x="140.1" y="79.3">GND_23</text>
<text x="70.6" y="85">PCIE3_TX-</text>
<text x="70.6" y="87.7">GND_24</text>
<text x="137.5" y="85">PCIE3_RX-</text>
<text x="140.6" y="87.7">GND_25</text>
<text x="70.6" y="90.3">PCIE2_TX+</text>
<text x="70.6" y="92.9">PCIE2_TX-</text>
<text x="70.6" y="95.6">UART0_TX</text>
<text x="133.7" y="95.5">UART0_RTS#</text>
<text x="136.9" y="90.3">PCIE2_RX+</text>
<text x="137.5" y="92.9">PCIE2_RX-</text>
<text x="70.6" y="98.2">PCIE1_TX+</text>
<text x="70.6" y="100.9">PCIE1_TX-</text>
<text x="136.9" y="98.2">PCIE1_RX+</text>
<text x="137.5" y="100.9">PCIE1_RX-</text>
<text x="70.6" y="103.5">UART0_RX</text>
<text x="70.6" y="106.1">PCIE0_TX+</text>
<text x="134.5" y="103.5">UART0_CTS#</text>
<text x="136.9" y="106.1">PCIE0_RX+</text>
<text x="70.6" y="108.8">PCIE0_TX-</text>
<text x="70.6" y="111.4">GND_26</text>
<text x="137.5" y="108.8">PCIE0_RX-</text>
<text x="140.6" y="111.4">GND_27</text>
<text x="70.6" y="114.1">LPC_AD0 / GPIO0</text>
<text x="70.6" y="116.7">LPC_AD2 / GPIO2</text>
<text x="70.6" y="119.3">LPC_CLK / GPIO4</text>
<text x="124.8" y="119.3">LPC_FRAME# / GPIO5</text>
<text x="129.9" y="114.1">LPC_AD1 / GPIO1</text>
<text x="129.9" y="116.7">LPC_AD3 / GPIO3</text>
<text x="70.6" y="121.6">SERIRQ / GPIO6</text>
<text x="70.6" y="124.6">VCC_RTC</text>
<text x="122.9" y="124.6">SPKR / GP_PWM_OUT2</text>
<text x="126.6" y="122">LPC_LDRQ# / GPIO7</text>
<text x="70.6" y="127.3">FAN_TACHOIN / GP_TIMER_IN</text>
<text x="70.6" y="129.9">GND_28</text>
<text x="112.4" y="127.3">FAN_PWMOUT / GP_PWM_OUT1</text>
<text x="140.6" y="129.9">GND_29</text>
<text x="70.6" y="132.5">SPI_MOSI</text>
<text x="70.6" y="135.2">SPI_MISO</text>
<text x="70.6" y="137.8">SPI_SCK</text>
<text x="138.4" y="137.8">MFG_NC4</text>
<text x="138.7" y="132.5">SPI_CS0#</text>
<text x="138.7" y="135.2">SPI_CS1#</text>
<text x="70.6" y="140.1">VCC_5V_SB1</text>
<text x="70.6" y="143.1">MFG_NC0</text>
<text x="134.7" y="140.5">VCC_5V_SB2</text>
<text x="138.4" y="143.1">MFG_NC2</text>
<text x="70.6" y="145.8">MFG_NC1</text>
<text x="70.6" y="148.4">NC0</text>
<text x="138.4" y="145.8">MFG_NC3</text>
<text x="145.1" y="148.4">NC1</text>
<text x="70.6" y="151">NC2</text>
<text x="70.6" y="153.7">NC4</text>
<text x="145.1" y="151">NC3</text>
<text x="145.1" y="153.7">NC5</text>
<text x="70.6" y="156.3">NC6</text>
<text x="70.6" y="159">VCC_0</text>
<text x="70.6" y="161.2">VCC_2</text>
<text x="142.2" y="159">VCC_1</text>
<text x="142.2" y="161.6">VCC_3</text>
<text x="145.1" y="156.3">NC7</text>
<text x="70.6" y="164.3">VCC_4</text>
<text x="70.6" y="166.9">VCC_6</text>
<text x="142.2" y="164.3">VCC_5</text>
<text x="142.2" y="166.9">VCC_7</text>
<text x="70.6" y="169.5">VCC_8</text>
<text x="70.6" y="172.2">VCC_10</text>
<text x="140.8" y="172.2">VCC_11</text>
<text x="142.2" y="169.5">VCC_9</text>
</g>
<g font-size="2.1" fill="#f00">
<text x="33.1" y="34.7">I2C2_SDA</text>
<text x="177.6" y="31.8">HDMI_CEC</text>
<text x="33.1" y="37.3">I2C2_CLK</text>
<text x="33.1" y="40">CAN_TX</text>
<text x="173.1" y="40">CAN_RX</text>
<text x="31.2" y="42.4">HDMI_TXC+</text>
<text x="31.2" y="45">HDMI_TXC-</text>
<text x="36.5" y="52.9">HDMI_TX1-</text>
<text x="37" y="50.3">HDMI_TX1+</text>
<text x="29.1" y="58.2">HDMI_TX0+</text>
<text x="28.6" y="60.8">HDMI_TX0-</text>
<text x="33.9" y="68.8">HDMI_TX2-</text>
<text x="34.4" y="66.1">HDMI_TX2+</text>
<text x="34.4" y="71.4">HDMI_HPD</text>
<text x="177.6" y="66.1">HDMI_DSDA</text>
<text x="177.6" y="68.8">HDMI_DSCL</text>
<text x="262.6" y="82">CTREF</text>
<text x="30.4" y="95.5">UART0_TX</text>
<text x="173.1" y="95.5">UART0_RTS</text>
<text x="30.4" y="103.4">UART0_RX</text>
<text x="30.4" y="114">Eth0_ACT</text>
<text x="173.1" y="114">GPIO1</text>
<text x="30.4" y="116.6">MCU_State_Anode</text>
<text x="30.4" y="119.2">DAC_OUT</text>
<text x="173.1" y="116.6">ADC_IN</text>
<text x="173.1" y="119.2">UART1_TX</text>
<text x="30.4" y="121.9">UART1_RX</text>
<text x="173.1" y="121.9">USR1_Anode</text>
<text x="172.8" y="131.9">SPI_CS0_N</text>
<text x="38.4" y="132.4">SPI_MOSI</text>
<text x="38.4" y="137.7">SPI_SCK</text>
<text x="38.4" y="135.1">SPI_MISO</text>
<text x="173.1" y="137.7">JTAG_TRST_N</text>
<text x="30.4" y="143">JTAG_TCK</text>
<text x="173.1" y="143">JTAG_TDI</text>
<text x="30.4" y="145.6">JTAG_TDO</text>
<text x="173.1" y="145.6">JTAG_TMS</text>
</g>
<g font-size="1.9">
<text x="46.8" y="9.4">5</text>
<text x="96.9" y="9.4">4</text>
<text x="147.2" y="9.4">3</text>
<text x="197.3" y="9.4">2</text>
<text x="247.5" y="9.4">1</text>
<text x="19.8" y="34.9">D</text>
<text x="273.3" y="34.9">D</text>
<text x="19.8" y="81.1">C</text>
<text x="273.3" y="81.1">C</text>
<text x="19.8" y="127.3">B</text>
<text x="273.3" y="127.3">B</text>
<text x="19.8" y="173.6">A</text>
<text x="273.3" y="173.6">A</text>
<text x="46.8" y="196.9">5</text>
<text x="96.9" y="196.9">4</text>
<text x="147.2" y="196.9">3</text>
<text x="197.3" y="196.9">2</text>
<text x="247.5" y="196.9">1</text>
</g>
</svg>
